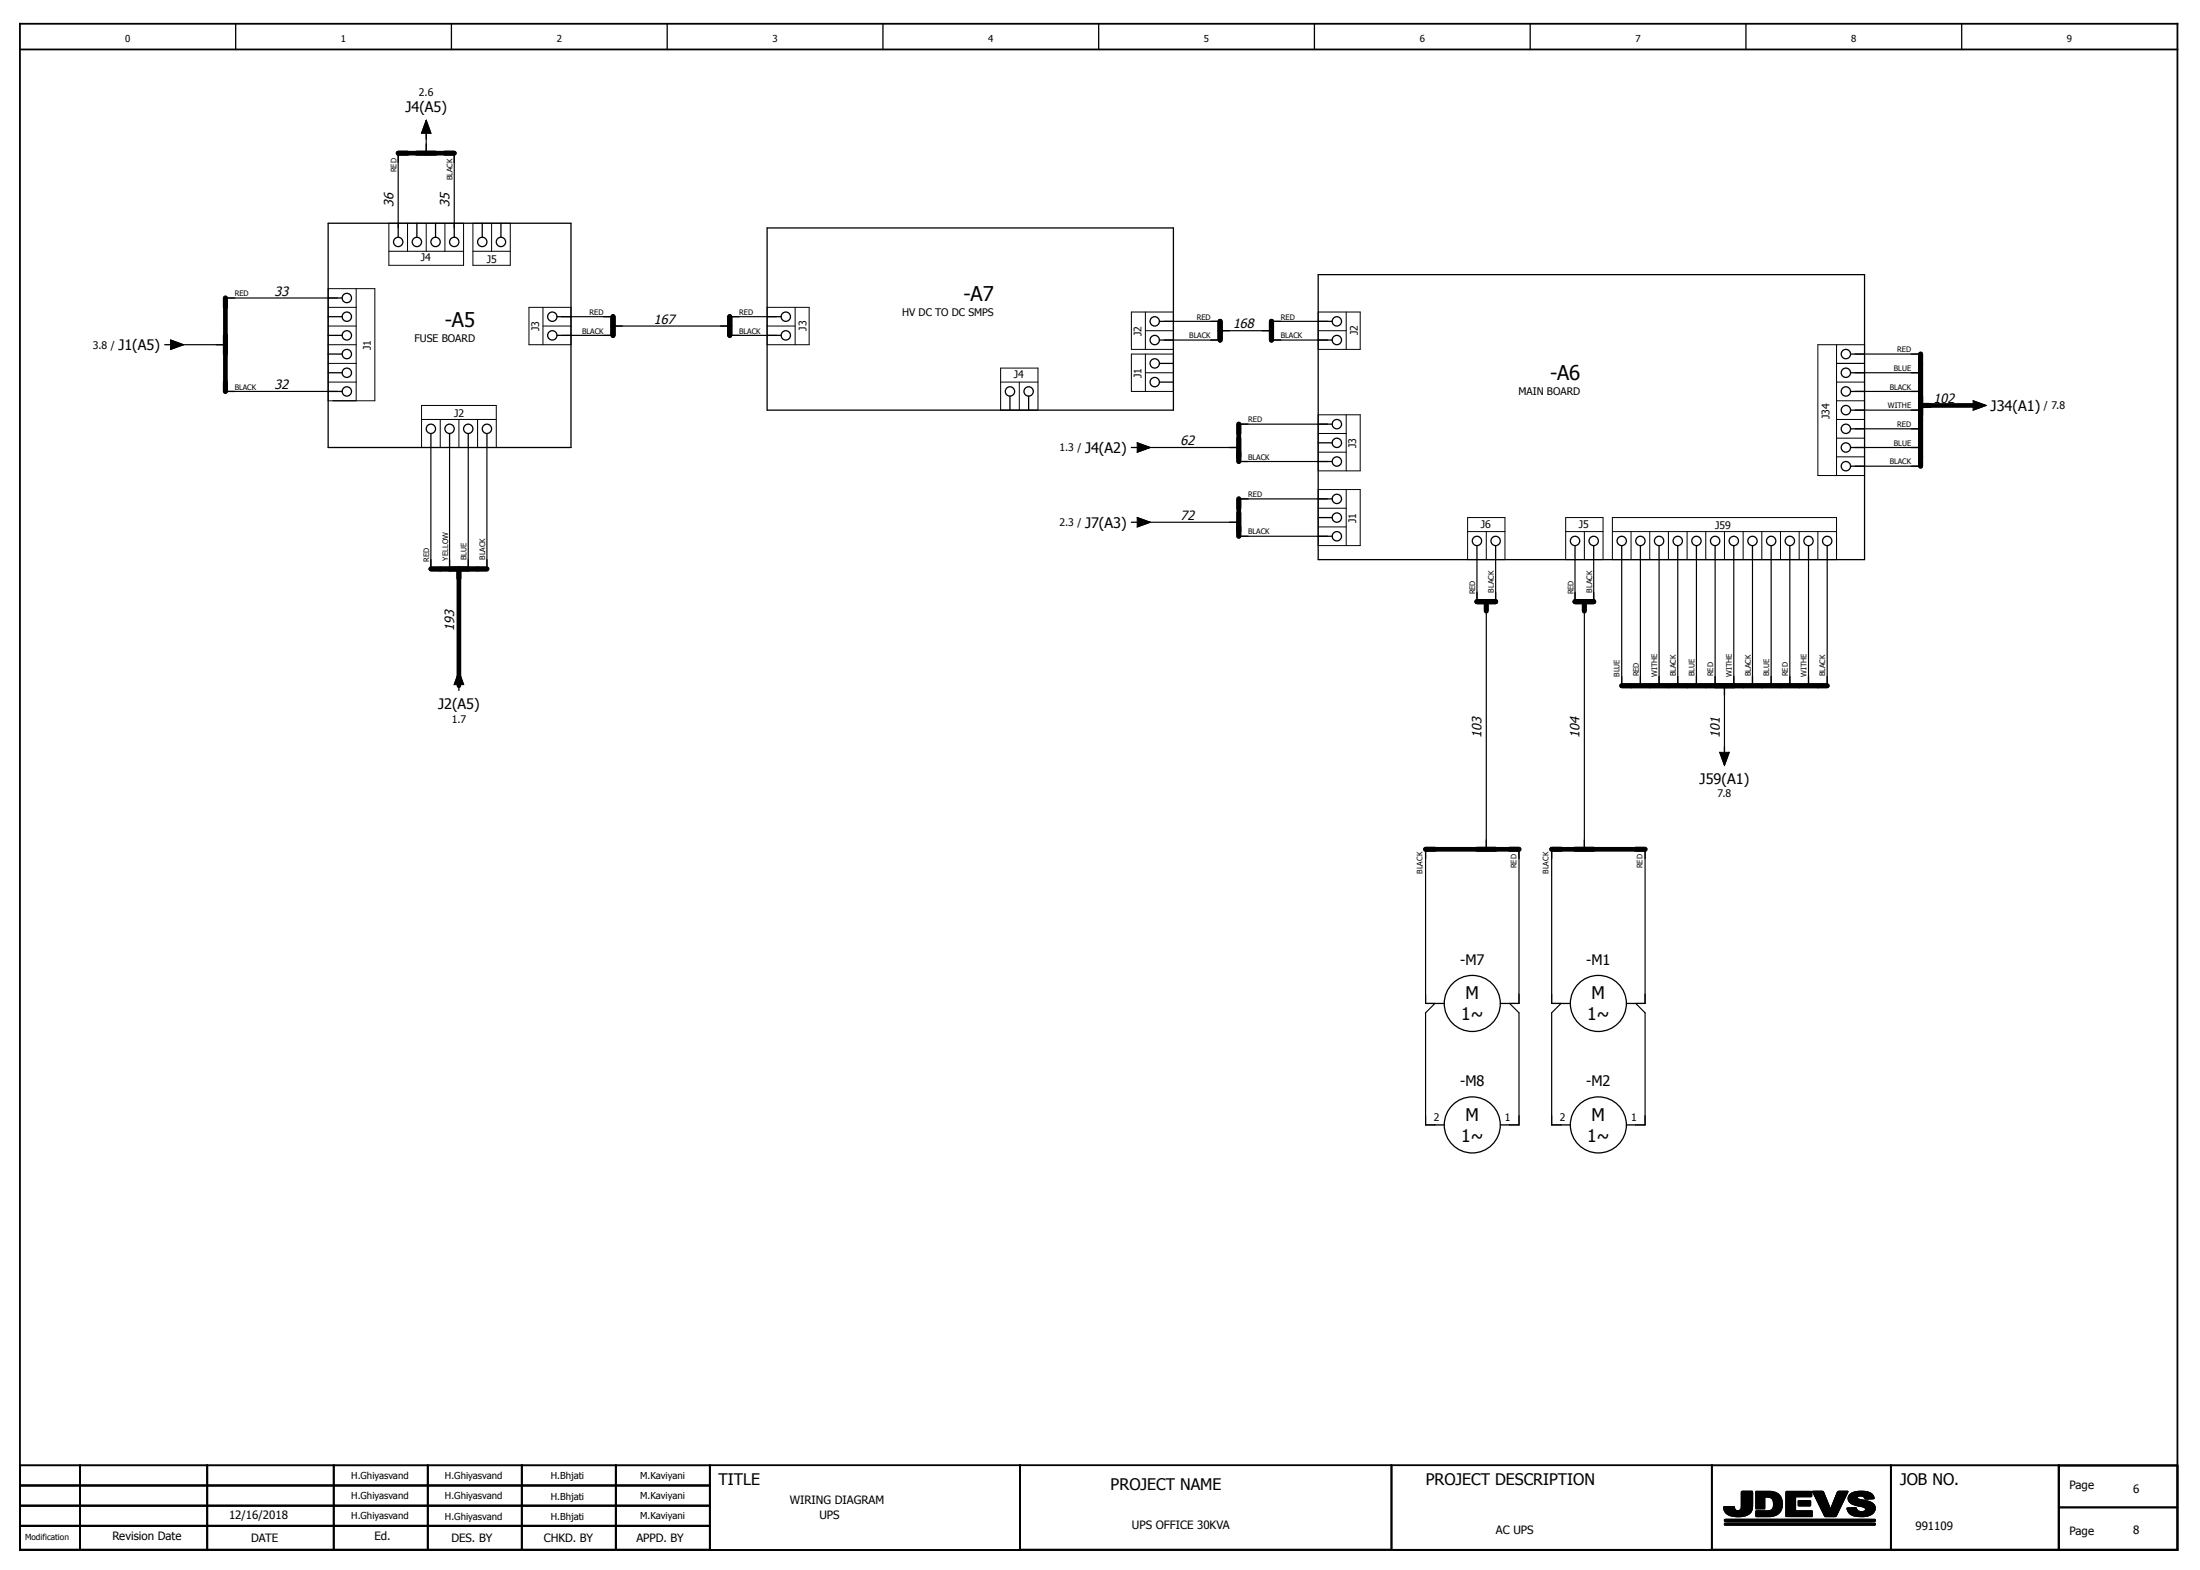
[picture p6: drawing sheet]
<svg xmlns="http://www.w3.org/2000/svg" width="428mm" height="306mm" viewBox="0 0 428 306" stroke-linecap="round" stroke-linejoin="round" font-family="sans-serif">
<g fill="none" stroke="#000" stroke-width=".25">
<path d="M45.9 4.6v5M87.9 4.6v5M129.9 4.6v5M171.9 4.6v5M213.9 4.6v5M255.9 4.6v5M297.9 4.6v5M339.9 4.6v5M381.9 4.6v5M77.5 29.8v1.8M82.1 25.9l.9-2.5 .9 2.5M83 25.9v1.2"/>
<path d="M83 28v1.8M88.4 29.8v1.8M43.9 58h1.8M63.9 58h2.7M63.9 43.4h47.3v43.7h-47.3zM77.5 43.4v2.8M81.2 43.4v2.8M84.8 43.4v2.8M88.4 43.4v2.8M93.9 43.4v2.8M97.5 43.4v2.8M149.3 44.4h79.1v35.4h-79.1z"/>
<path d="M256.6 53.4h106.4v55.5h-106.4zM32.1 67.1h1.1M33.2 66.2l2.5 .9-2.5 .9M42.1 67.1h1.8M43.9 76.2h1.8M63.9 76.2h2.7M63.9 68.9h2.7M63.9 72.5h2.7M63.9 61.6h2.7M63.9 65.3h2.7M108.4 61.6h2.8M108.4 65.3h2.8"/>
<path d="M117.5 61.6h1.8M117.5 65.3h1.8M119.3 63.4h1.9M140.2 63.4h1.9M142.1 61.6h1.8M142.1 65.3h1.8M149.3 61.6h2.8M149.3 65.3h2.8M196.6 77.1v2.7M200.2 77.1v2.7M225.7 62.5h2.7M225.7 66.2h2.7"/>
<path d="M225.7 70.7h2.7M225.7 74.4h2.7M235.7 62.5h1.8M235.7 66.2h1.8M237.5 64.4h1.8M245.7 64.4h1.8M247.5 62.5h1.8M247.5 66.2h1.8M256.6 62.5h2.7M256.6 66.2h2.7M360.2 76.2h2.8M360.2 68.9h2.8"/>
<path d="M360.2 72.5h2.8M360.2 79.8h2.8M372.1 76.2h1.8M372.1 68.9h1.8M372.1 72.5h1.8M372.1 79.8h1.8M383 78.9h1.1M384.1 78l2.5 .9-2.5 .9M83.9 84.4v2.7M87.5 84.4v2.7M91.2 84.4v2.7M94.8 84.4v2.7"/>
<path d="M220.2 87.1h1.2M221.4 86.2l2.5 .9-2.5 .9M239.3 87.1h1.9M241.2 82.5h1.8M241.2 89.8h1.8M241.2 97.1h1.8M256.6 82.5h2.7M256.6 89.8h2.7M256.6 97.1h2.7M256.6 86.2h2.7M360.2 90.7h2.8M360.2 83.4h2.8"/>
<path d="M360.2 87.1h2.8M372.1 90.7h1.8M372.1 83.4h1.8M372.1 87.1h1.8M83.9 108.9v1.8M87.5 108.9v1.8M91.2 108.9v1.8M94.8 108.9v1.8M220.2 101.6h1.2M221.4 100.7l2.5 .9-2.5 .9M239.3 101.6h1.9M241.2 104.4h1.8"/>
<path d="M256.6 104.4h2.7M256.6 100.7h2.7M287.5 106.2v2.7M287.5 115.3v1.8M291.2 106.2v2.7M291.2 115.3v1.8M306.6 106.2v2.7M306.6 115.3v1.8M310.2 106.2v2.7M310.2 115.3v1.8M315.7 106.2v2.7M319.3 106.2v2.7"/>
<path d="M323 106.2v2.7M326.6 106.2v2.7M330.2 106.2v2.7M333.9 106.2v2.7M337.5 106.2v2.7M341.2 106.2v2.7M344.8 106.2v2.7M348.4 106.2v2.7M352.1 106.2v2.7M355.7 106.2v2.7M88.4 133.2l.9-2.5 .9 2.5M89.3 133.2v1.2"/>
<path d="M315.7 131.6v1.8M319.3 131.6v1.8M323 131.6v1.8M326.6 131.6v1.8M330.2 131.6v1.8M333.9 131.6v1.8M335.7 133.4v1.9M337.5 131.6v1.8M341.2 131.6v1.8M344.8 131.6v1.8M348.4 131.6v1.8M352.1 131.6v1.8"/>
<path d="M355.7 131.6v1.8M334.8 146.4l.9 2.5 .9-2.5M335.7 145.3v1.1M277.5 165.3v1.8M289.3 163.4v1.9M295.7 165.3v1.8M302.1 165.3v1.8M308.4 163.4v1.9M320.2 165.3v1.8M279.3 195.3h1.9M292.1 195.3h1.8M303.9 195.3h1.8"/>
<path d="M316.6 195.3h1.8M279.3 218.9h1.9M292.1 218.9h1.8M303.9 218.9h1.8M316.6 218.9h1.8M335.6 293.2h2a.72 .72 0 0 0 .9 .8 .72 .72 0 0 0 .5-1v-2.7l2.1-.1 .1 .2a7.8 7.8 0 0 1-.3 3.7l-.3 .4a3.2 3.2 0 0 1-1.9 .6h-.6a2.23 2.23 0 0 1-2.5-1.9zM335.7 295.7h29.3v.3h-29.3zM335.7 296h.4M336.1 295.7h-.4M337.6 293.2h.1M341.8 290.2h3l1 .3a2.35 2.35 0 0 1 1.1 3 2.36 2.36 0 0 1-2.5 1.6h-2.6v-1.1h1.3a1.81 1.81 0 0 0 2-.5l.1-.3a1.43 1.43 0 0 0-.9-1.9h-.8v2.3h-1.7zM347.7 290.2h5v1h-.1l-3.1 .1v2.7h3.3v1.1h-5.1z"/>
<path d="M350.1 292h2.4v1h-2.4zM356.3 293.7h.1M359.7 290.2h-1.8l-.2 .1-1.3 3.4M359.7 290.2h.1M359.8 290.2l-2.4 4.9h-2.1l-2.4-4.9h2l1.4 3.5M361.1 290.3a1.45 1.45 0 0 0-1.2 1.7 4.4 4.4 0 0 0 2.9 1.2l.4 .5M361.1 290.3l1.5-.1 1.1 .2a1.58 1.58 0 0 1 1.1 1.2l-1.7 .1a.87 .87 0 0 0-.7-.6 .87 .87 0 0 0-.9 .4l.3 .2 1.2 .3a2.39 2.39 0 0 1 2 1.3v.2M361.1 290.3h.1M362.4 294.2h.1M363.2 293.7a.74 .74 0 0 1-.8 .5M363.2 293.7h.1M363.6 295.7h1.4"/>
<path d="M365 296.8h.1M365 293.5h.1M365 293.5a1.67 1.67 0 0 1-1.4 1.5l-.9 .1a3.2 3.2 0 0 1-2.6-.6l-.4-.5-.1-.5 1.7-.1a1.09 1.09 0 0 0 1.1 .8M365 296.7v.1M365 296.7v-.3h-.9h-28.4v.4h29.3M365 296.7h.1M365 296h-3"/>
<circle cx="67.5" cy="58" r=".91"/>
<circle cx="77.5" cy="47.1" r=".91"/>
<circle cx="81.2" cy="47.1" r=".91"/>
<circle cx="84.8" cy="47.1" r=".91"/>
<circle cx="88.4" cy="47.1" r=".91"/>
<circle cx="93.9" cy="47.1" r=".91"/>
<circle cx="97.5" cy="47.1" r=".91"/>
<circle cx="67.5" cy="68.9" r=".91"/>
<circle cx="67.5" cy="65.3" r=".91"/>
<circle cx="67.5" cy="61.6" r=".91"/>
<circle cx="67.5" cy="76.2" r=".91"/>
<circle cx="67.5" cy="72.5" r=".91"/>
<circle cx="107.5" cy="61.6" r=".91"/>
<circle cx="107.5" cy="65.3" r=".91"/>
<circle cx="153" cy="61.6" r=".91"/>
<circle cx="153" cy="65.3" r=".91"/>
<circle cx="196.6" cy="76.2" r=".91"/>
<circle cx="200.2" cy="76.2" r=".91"/>
<circle cx="224.8" cy="66.2" r=".91"/>
<circle cx="224.8" cy="62.5" r=".91"/>
<circle cx="224.8" cy="70.7" r=".91"/>
<circle cx="224.8" cy="74.4" r=".91"/>
<circle cx="260.2" cy="62.5" r=".91"/>
<circle cx="260.2" cy="66.2" r=".91"/>
<circle cx="359.3" cy="68.9" r=".91"/>
<circle cx="359.3" cy="76.2" r=".91"/>
<circle cx="359.3" cy="72.5" r=".91"/>
<circle cx="359.3" cy="79.8" r=".91"/>
<circle cx="83.9" cy="83.4" r=".91"/>
<circle cx="87.5" cy="83.4" r=".91"/>
<circle cx="91.2" cy="83.4" r=".91"/>
<circle cx="94.8" cy="83.4" r=".91"/>
<circle cx="260.2" cy="97.1" r=".91"/>
<circle cx="260.2" cy="89.8" r=".91"/>
<circle cx="260.2" cy="82.5" r=".91"/>
<circle cx="260.2" cy="86.2" r=".91"/>
<circle cx="359.3" cy="83.4" r=".91"/>
<circle cx="359.3" cy="87.1" r=".91"/>
<circle cx="359.3" cy="90.7" r=".91"/>
<circle cx="260.2" cy="104.4" r=".91"/>
<circle cx="260.2" cy="100.7" r=".91"/>
<circle cx="287.5" cy="105.3" r=".91"/>
<circle cx="291.2" cy="105.3" r=".91"/>
<circle cx="306.6" cy="105.3" r=".91"/>
<circle cx="310.2" cy="105.3" r=".91"/>
<circle cx="315.7" cy="105.3" r=".91"/>
<circle cx="319.3" cy="105.3" r=".91"/>
<circle cx="323" cy="105.3" r=".91"/>
<circle cx="326.6" cy="105.3" r=".91"/>
<circle cx="330.2" cy="105.3" r=".91"/>
<circle cx="333.9" cy="105.3" r=".91"/>
<circle cx="337.5" cy="105.3" r=".91"/>
<circle cx="341.2" cy="105.3" r=".91"/>
<circle cx="344.8" cy="105.3" r=".91"/>
<circle cx="348.4" cy="105.3" r=".91"/>
<circle cx="352.1" cy="105.3" r=".91"/>
<circle cx="355.7" cy="105.3" r=".91"/>
<circle cx="286.6" cy="195.3" r="5.5"/>
<circle cx="311.2" cy="195.3" r="5.5"/>
<circle cx="286.6" cy="218.9" r="5.5"/>
<circle cx="311.2" cy="218.9" r="5.5"/>
</g>
<g fill="none" stroke="#000" stroke-width=".35">
<path d="M3.9 9.6h420M3.9 4.6h420v297h-420zM3.9 296.9h134.3M3.9 285.1h420M3.9 293h134.3M3.9 289h134.3M15.6 285.1v16.4M40.3 285.1v16.4M65 285.1v16.4M83.3 285.1v16.4M101.6 285.1v16.4M119.9 285.1v16.4"/>
<path d="M138.2 285.1v16.5M198.6 285.1v16.5M270.9 285.1v16.5h62.3v-16.5M368.1 285.1v16.4M400.8 285.1v16.5M400.8 285.2h23.1M400.8 293.3h23.1M3.9 301.5h134.3M198.6 301.5h72.3M333.2 301.5h90.7"/>
</g>
<g fill="none" stroke="#000" stroke-width=".19">
<path d="M63.9 59.8h5.4M63.9 56.2h9.1v21.8h-9.1zM69.3 56.2v21.8M75.7 43.4h14.5v8.2h-14.5zM75.7 48.9h14.5M79.3 43.4v5.5M83 43.4v5.5M86.6 43.4v5.5M92.1 48.9h7.2M92.1 43.4h7.2v8.2h-7.2zM95.7 43.4v5.5M103 59.8h8.2v7.3h-8.2z"/>
<path d="M105.7 59.8v7.3M149.3 59.8h8.2v7.3h-8.2zM154.8 59.8v7.3M63.9 63.4h5.4M63.9 67.1h5.4M63.9 74.4h5.4M63.9 70.7h5.4M82.1 78.9h14.5v8.2h-14.5zM105.7 63.4h5.5M149.3 63.4h5.5M194.8 74.4h7.3M194.8 71.6h7.3v8.2h-7.3z"/>
<path d="M198.4 74.4v5.4M220.2 68.9h8.2v7.3h-8.2zM220.2 60.7h8.2v7.3h-8.2zM223 60.7v7.3M223 68.9v7.3M223 72.5h5.4M223 64.4h5.4M256.6 60.7h8.2v7.3h-8.2zM256.6 64.4h5.5M262.1 60.7v7.3M353.9 67.1h9.1v25.4h-9.1zM357.5 78h5.5"/>
<path d="M357.5 74.4h5.5M357.5 70.7h5.5M357.5 67.1v25.4M82.1 81.6h14.5M85.7 81.6v5.5M89.3 81.6v5.5M93 81.6v5.5M256.6 80.7h8.2v10.9h-8.2zM256.6 95.3h8.2v10.9h-8.2zM256.6 88h5.5M256.6 84.4h5.5M256.6 98.9h5.5"/>
<path d="M262.1 80.7v10.9M262.1 95.3v10.9M357.5 81.6h5.5M357.5 85.3h5.5M357.5 88.9h5.5M256.6 102.5h5.5M285.7 103.4h7.3M285.7 100.7h7.3v8.2h-7.3zM289.3 103.4v5.5M304.8 103.4h7.3M304.8 100.7h7.3v8.2h-7.3zM308.4 103.4v5.5"/>
<path d="M313.9 103.4h43.6M313.9 100.7h43.6v8.2h-43.6zM317.5 103.4v5.5M321.2 103.4v5.5M324.8 103.4v5.5M328.4 103.4v5.5M332.1 103.4v5.5M335.7 103.4v5.5M339.3 103.4v5.5M343 103.4v5.5M346.6 103.4v5.5M350.2 103.4v5.5"/>
<path d="M353.9 103.4v5.5M3.9 293.1h134.3M3.9 285.2h134.3v16.4h-134.3zM3.9 297h134.3M3.9 289.1h134.3M15.6 285.2v16.4M40.3 285.2v16.4M65 285.2v16.4M83.3 285.2v16.4M101.6 285.2v16.4M119.9 285.2v16.4M333.2 285.2h90.7v16.4h-90.7z"/>
<path d="M368.1 285.2v16.4M400.8 285.2v16.4"/>
</g>
<g fill="#000" stroke="#000" stroke-width=".19">
<path d="M83 23.4l.9 2.5h-1.8zM33.2 66.2l2.5 .9-2.5 .9zM384.1 78l2.5 .9-2.5 .9zM221.4 86.2l2.5 .9-2.5 .9zM221.4 100.7l2.5 .9-2.5 .9zM89.3 130.7l.9 2.5h-1.8zM334.8 146.4h1.8l-.9 2.5zM335.7 295.7h27.9h1.4v.3h-29.3zM335.6 293.2h2a.73 .73 0 0 0 .7 .8 .7 .7 0 0 0 .7-1v-2.7l.2-.1h1.9l.1 2.5a2.11 2.11 0 0 1-2 2.4h-.5a3.4 3.4 0 0 1-2.9-1zM341.8 290.2h3l1 .3a2.35 2.35 0 0 1 1.1 3 2.36 2.36 0 0 1-2.5 1.6h-2.6v-1.1h1.8a1.42 1.42 0 0 0 1.5-.6 1.42 1.42 0 0 0-.1-1.7 1.7 1.7 0 0 0-1.5-.4v2.3h-1.7zM350.1 292h2.4v1h-2.4zM347.7 290.2h5v1h-.1l-3.1 .1v2.7h3.3v1.1h-5.1z"/>
<path d="M352.9 290.2h2l1.5 3.5 1.3-3.4 .2-.1h1.9l-2.4 4.9h-2.1zM360.2 290.8l.6-.4 .8-.2 2.1 .2a1.58 1.58 0 0 1 1.1 1.2l-1.7 .1a.91 .91 0 0 0-1.6-.2l.3 .2 1.2 .3a2 2 0 0 1 2 1.5 2.32 2.32 0 0 1-2.7 1.6 2.37 2.37 0 0 1-2.5-.9l-.2-.7 1.7-.1a1.09 1.09 0 0 0 .8 .8 1.09 1.09 0 0 0 1.1-.5 1.57 1.57 0 0 0-1.5-.7 1.88 1.88 0 0 1-1.9-1.4l.1-.5zM335.7 296.4h28.4h.9v.3l-29.3 .1z"/>
</g>
<g fill="none" stroke="#000" stroke-width=".23">
<path d="M77.5 29.8v14.6M83 26.2v3.6M88.4 29.8v14.6M43.9 58h21.8M33.9 67.1h10M43.9 76.2h21.8M109.3 61.6h10M109.3 65.3h10M119.3 63.4h22.8M142.1 61.6h9.1M142.1 65.3h9.1M226.6 62.5h10.9"/>
<path d="M226.6 66.2h10.9M237.5 64.4h10M247.5 62.5h10.9M247.5 66.2h10.9M361.2 76.2h12.7M361.2 68.9h12.7M361.2 72.5h12.7M361.2 79.8h12.7M83.9 87.1v23.6M87.5 87.1v23.6M91.2 87.1v23.6M94.8 87.1v23.6"/>
<path d="M222.1 87.1h19.1M241.2 82.5h17.2M241.2 89.8h17.2M241.2 97.1h17.2M361.2 90.7h12.7M361.2 83.4h12.7M361.2 87.1h12.7M222.1 101.6h19.1M241.2 104.4h17.2M287.5 108.9v8.2M289.3 117.1v48.2M291.2 108.9v8.2"/>
<path d="M306.6 108.9v8.2M308.4 117.1v48.2M310.2 108.9v8.2M315.7 108.9v24.5M319.3 108.9v24.5M323 108.9v24.5M326.6 108.9v24.5M330.2 108.9v24.5M333.9 108.9v24.5M337.5 108.9v24.5M341.2 108.9v24.5M344.8 108.9v24.5"/>
<path d="M348.4 108.9v24.5M352.1 108.9v24.5M355.7 108.9v24.5M335.7 133.4v14.6M277.5 165.3v30h1.8l-1.8 1.8v21.8h1.8M295.7 165.3v30h-1.8l1.8 1.8v21.8h-1.8M302.1 165.3v30h1.8l-1.8 1.8v21.8h1.8M320.2 165.3v30h-1.8l1.8 1.8v21.8h-1.8"/>
</g>
<g fill="none" stroke="#000" stroke-width=".91">
<path d="M77.5 29.8h10.9M43.9 58v18.2M119.3 61.6v3.7M142.1 61.6v3.7M237.5 62.5v3.7M247.5 62.5v3.7M373.9 68.9v21.8M373.9 78.9h10.9M241.2 82.5v7.3M241.2 97.1v7.3M83.9 110.7h10.9M89.3 110.7v22.7"/>
<path d="M287.5 117.1h3.7M306.6 117.1h3.6M315.7 133.4h40M277.5 165.3h18.2M302.1 165.3h18.1"/>
</g>
<g fill="none" stroke="#000" stroke-width="1">
<path d="M77.5 29.8h1.8M81.2 29.8h3.6M86.6 29.8h1.8M43.9 58v1.8M43.9 65.3v3.6M43.9 74.4v1.8M119.3 61.6v3.7M142.1 61.6v3.7M237.5 62.5v3.7M247.5 62.5v3.7M373.9 68.9v21.8M373.9 78.9h1.8"/>
<path d="M241.2 82.5v1.9M241.2 85.3v4.5M241.2 97.1v1.8M241.2 99.8v4.6M83.9 110.7h10.9M89.3 110.7v1.8M287.5 117.1h3.7M289.3 117.1v1.8M306.6 117.1h3.6M308.4 117.1v1.8M315.7 133.4h40M277.5 165.3h1.8"/>
<path d="M287.5 165.3h3.7M293.9 165.3h1.8M302.1 165.3h1.8M306.6 165.3h3.6M318.4 165.3h1.8"/>
</g>
<g font-size="4">
<text x="187.6" y="58.6">-A7</text>
<text x="86.6" y="63.6">-A5</text>
<text x="301.8" y="74">-A6</text>
</g>
<g font-size="3.4">
<text x="285.3" y="194.4">M</text>
<text x="309.8" y="194.4">M</text>
<text x="284.5" y="198.5">1~</text>
<text x="309" y="198.5">1~</text>
<text x="285.3" y="218.1">M</text>
<text x="309.8" y="218.1">M</text>
<text x="284.5" y="222.2">1~</text>
<text x="309" y="222.2">1~</text>
</g>
<g font-size="3.1">
<text x="139.9" y="288.9">TITLE</text>
<text x="216.2" y="290">PROJECT NAME</text>
<text x="277.5" y="289">PROJECT DESCRIPTION</text>
<text x="369.9" y="288.9">JOB NO.</text>
</g>
<g font-size="2.8">
<text x="78.9" y="21.9">J4(A5)</text>
<text x="23" y="68.1">J1(A5)</text>
<text x="387.5" y="79.9">J34(A1)</text>
<text x="211.2" y="88.1">J4(A2)</text>
<text x="211.2" y="102.7">J7(A3)</text>
<text x="85.3" y="138">J2(A5)</text>
<text x="330.9" y="152.5">J59(A1)</text>
<text x="284.2" y="187.8">-M7</text>
<text x="308.8" y="187.8">-M1</text>
<text x="284.2" y="211.4">-M8</text>
<text x="308.8" y="211.4">-M2</text>
</g>
<g font-size="2.5">
<text x="76.6" y="40.3" transform="rotate(-90 76.6 40.3)">36</text>
<text x="87.5" y="40.3" transform="rotate(-90 87.5 40.3)">35</text>
<text x="53.4" y="57.5">33</text>
<text x="127.3" y="63">167</text>
<text x="240" y="63.9">168</text>
<text x="53.4" y="75.7">32</text>
<text x="376.4" y="78.4">102</text>
<text x="229.8" y="86.6">62</text>
<text x="229.8" y="101.2">72</text>
<text x="88.4" y="122.8" transform="rotate(-90 88.4 122.8)">193</text>
<text x="288.4" y="143.7" transform="rotate(-90 288.4 143.7)">103</text>
<text x="307.5" y="143.7" transform="rotate(-90 307.5 143.7)">104</text>
<text x="334.8" y="143.7" transform="rotate(-90 334.8 143.7)">101</text>
</g>
<g font-size="2.2">
<text x="153.7" y="292.7">WIRING DIAGRAM</text>
<text x="402.9" y="289.7">Page</text>
<text x="415.3" y="290.5">6</text>
<text x="21.9" y="299.7">Revision Date</text>
<text x="44.6" y="295.7">12/16/2018</text>
<text x="72.9" y="299.7">Ed.</text>
<text x="159.5" y="295.6">UPS</text>
<text x="220.4" y="297.4">UPS OFFICE 30KVA</text>
<text x="291.2" y="298.4">AC UPS</text>
<text x="372.9" y="297.6">991109</text>
<text x="402.9" y="298.7">Page</text>
<text x="415.3" y="298.4">8</text>
<text x="48.9" y="300.1">DATE</text>
<text x="87.9" y="300.1">DES. BY</text>
<text x="105.9" y="300.1">CHKD. BY</text>
<text x="123.9" y="300.1">APPD. BY</text>
</g>
<g font-size="2">
<text x="81.6" y="18.6">2.6</text>
<text x="81.9" y="50.9">J4</text>
<text x="94.8" y="51.1">J5</text>
<text x="104.9" y="64.5" transform="rotate(-90 104.9 64.5)">J3</text>
<text x="157" y="64.4" transform="rotate(-90 157 64.4)">J3</text>
<text x="175.6" y="61.5">HV DC TO DC SMPS</text>
<text x="222.2" y="65.4" transform="rotate(-90 222.2 65.4)">J2</text>
<text x="264.3" y="65.3" transform="rotate(-90 264.3 65.3)">J2</text>
<text x="18" y="67.8">3.8 /</text>
<text x="72.2" y="68.1" transform="rotate(-90 72.2 68.1)">J1</text>
<text x="80.7" y="66.5">FUSE BOARD</text>
<text x="197.4" y="73.6">J4</text>
<text x="222.2" y="73.6" transform="rotate(-90 222.2 73.6)">J1</text>
<text x="295.6" y="76.9">MAIN BOARD</text>
<text x="88.4" y="81.1">J2</text>
<text x="356.1" y="81.6" transform="rotate(-90 356.1 81.6)">J34</text>
<text x="397.9" y="79.6">/ 7.8</text>
<text x="206.2" y="87.8">1.3 /</text>
<text x="264" y="87.2" transform="rotate(-90 264 87.2)">J3</text>
<text x="264" y="101.8" transform="rotate(-90 264 101.8)">J1</text>
<text x="206.2" y="102.4">2.3 /</text>
<text x="288.3" y="102.7">J6</text>
<text x="307.4" y="102.7">J5</text>
<text x="333.9" y="103">J59</text>
<text x="87.9" y="140.6">1.7</text>
<text x="334.4" y="155.2">7.8</text>
<text x="279.1" y="218">2</text>
<text x="293" y="218">1</text>
<text x="303.7" y="218">2</text>
<text x="317.5" y="218">1</text>
</g>
<g font-size="1.9">
<text x="24.4" y="8.2">0</text>
<text x="66.4" y="8.2">1</text>
<text x="108.4" y="8.2">2</text>
<text x="150.4" y="8.2">3</text>
<text x="192.4" y="8.2">4</text>
<text x="234.4" y="8.2">5</text>
<text x="276.4" y="8.2">6</text>
<text x="318.4" y="8.2">7</text>
<text x="360.4" y="8.2">8</text>
<text x="402.4" y="8.2">9</text>
<text x="68.4" y="287.8">H.Ghiyasvand</text>
<text x="86.6" y="287.8">H.Ghiyasvand</text>
<text x="107.2" y="287.9">H.Bhjati</text>
<text x="124.6" y="287.8">M.Kaviyani</text>
<text x="68.4" y="291.7">H.Ghiyasvand</text>
<text x="86.6" y="291.8">H.Ghiyasvand</text>
<text x="107.2" y="291.8">H.Bhjati</text>
<text x="124.6" y="291.7">M.Kaviyani</text>
<text x="68.4" y="295.6">H.Ghiyasvand</text>
<text x="86.6" y="295.7">H.Ghiyasvand</text>
<text x="107.2" y="295.7">H.Bhjati</text>
<text x="124.6" y="295.7">M.Kaviyani</text>
</g>
<text font-size="1.6" x="4.9" y="299.7">Modification</text>
<g font-size="1.5">
<text x="77.2" y="33.5" transform="rotate(-90 77.2 33.5)">RED</text>
<text x="88.1" y="35" transform="rotate(-90 88.1 35)">BLACK</text>
<text x="45.7" y="57.6">RED</text>
<text x="113.3" y="64.9">BLACK</text>
<text x="114.8" y="61.3">RED</text>
<text x="143.9" y="61.3">RED</text>
<text x="143.9" y="64.9">BLACK</text>
<text x="231.5" y="65.8">BLACK</text>
<text x="233" y="62.2">RED</text>
<text x="249.3" y="62.2">RED</text>
<text x="249.3" y="65.8">BLACK</text>
<text x="369.3" y="68.5">RED</text>
<text x="45.7" y="75.8">BLACK</text>
<text x="367.9" y="75.8">BLACK</text>
<text x="368.7" y="72.2">BLUE</text>
<text x="243" y="82.2">RED</text>
<text x="367.5" y="79.5">WITHE</text>
<text x="369.3" y="83.1">RED</text>
<text x="243" y="89.5">BLACK</text>
<text x="368.7" y="86.7">BLUE</text>
<text x="367.9" y="90.4">BLACK</text>
<text x="243" y="96.7">RED</text>
<text x="243" y="104">BLACK</text>
<text x="83.6" y="109.3" transform="rotate(-90 83.6 109.3)">RED</text>
<text x="87.2" y="109.1" transform="rotate(-90 87.2 109.1)">YELLOW</text>
<text x="90.8" y="109" transform="rotate(-90 90.8 109)">BLUE</text>
<text x="94.5" y="108.9" transform="rotate(-90 94.5 108.9)">BLACK</text>
<text x="287.2" y="115.7" transform="rotate(-90 287.2 115.7)">RED</text>
<text x="290.8" y="115.3" transform="rotate(-90 290.8 115.3)">BLACK</text>
<text x="306.3" y="115.7" transform="rotate(-90 306.3 115.7)">RED</text>
<text x="309.9" y="115.3" transform="rotate(-90 309.9 115.3)">BLACK</text>
<text x="315.2" y="131.7" transform="rotate(-90 315.2 131.7)">BLUE</text>
<text x="319" y="131.6" transform="rotate(-90 319 131.6)">RED</text>
<text x="322.6" y="131.7" transform="rotate(-90 322.6 131.7)">WITHE</text>
<text x="326.2" y="131.6" transform="rotate(-90 326.2 131.6)">BLACK</text>
<text x="329.9" y="131.6" transform="rotate(-90 329.9 131.6)">BLUE</text>
<text x="333.5" y="131.6" transform="rotate(-90 333.5 131.6)">RED</text>
<text x="337.1" y="131.7" transform="rotate(-90 337.1 131.7)">WITHE</text>
<text x="340.8" y="131.6" transform="rotate(-90 340.8 131.6)">BLACK</text>
<text x="344.4" y="131.6" transform="rotate(-90 344.4 131.6)">BLUE</text>
<text x="348.1" y="131.6" transform="rotate(-90 348.1 131.6)">RED</text>
<text x="351.6" y="131.7" transform="rotate(-90 351.6 131.7)">WITHE</text>
<text x="355.3" y="131.6" transform="rotate(-90 355.3 131.6)">BLACK</text>
<text x="276.9" y="170" transform="rotate(-90 276.9 170)">BLACK</text>
<text x="295.2" y="169" transform="rotate(-90 295.2 169)">RED</text>
<text x="301.4" y="170" transform="rotate(-90 301.4 170)">BLACK</text>
<text x="319.8" y="169" transform="rotate(-90 319.8 169)">RED</text>
</g>
</svg>
